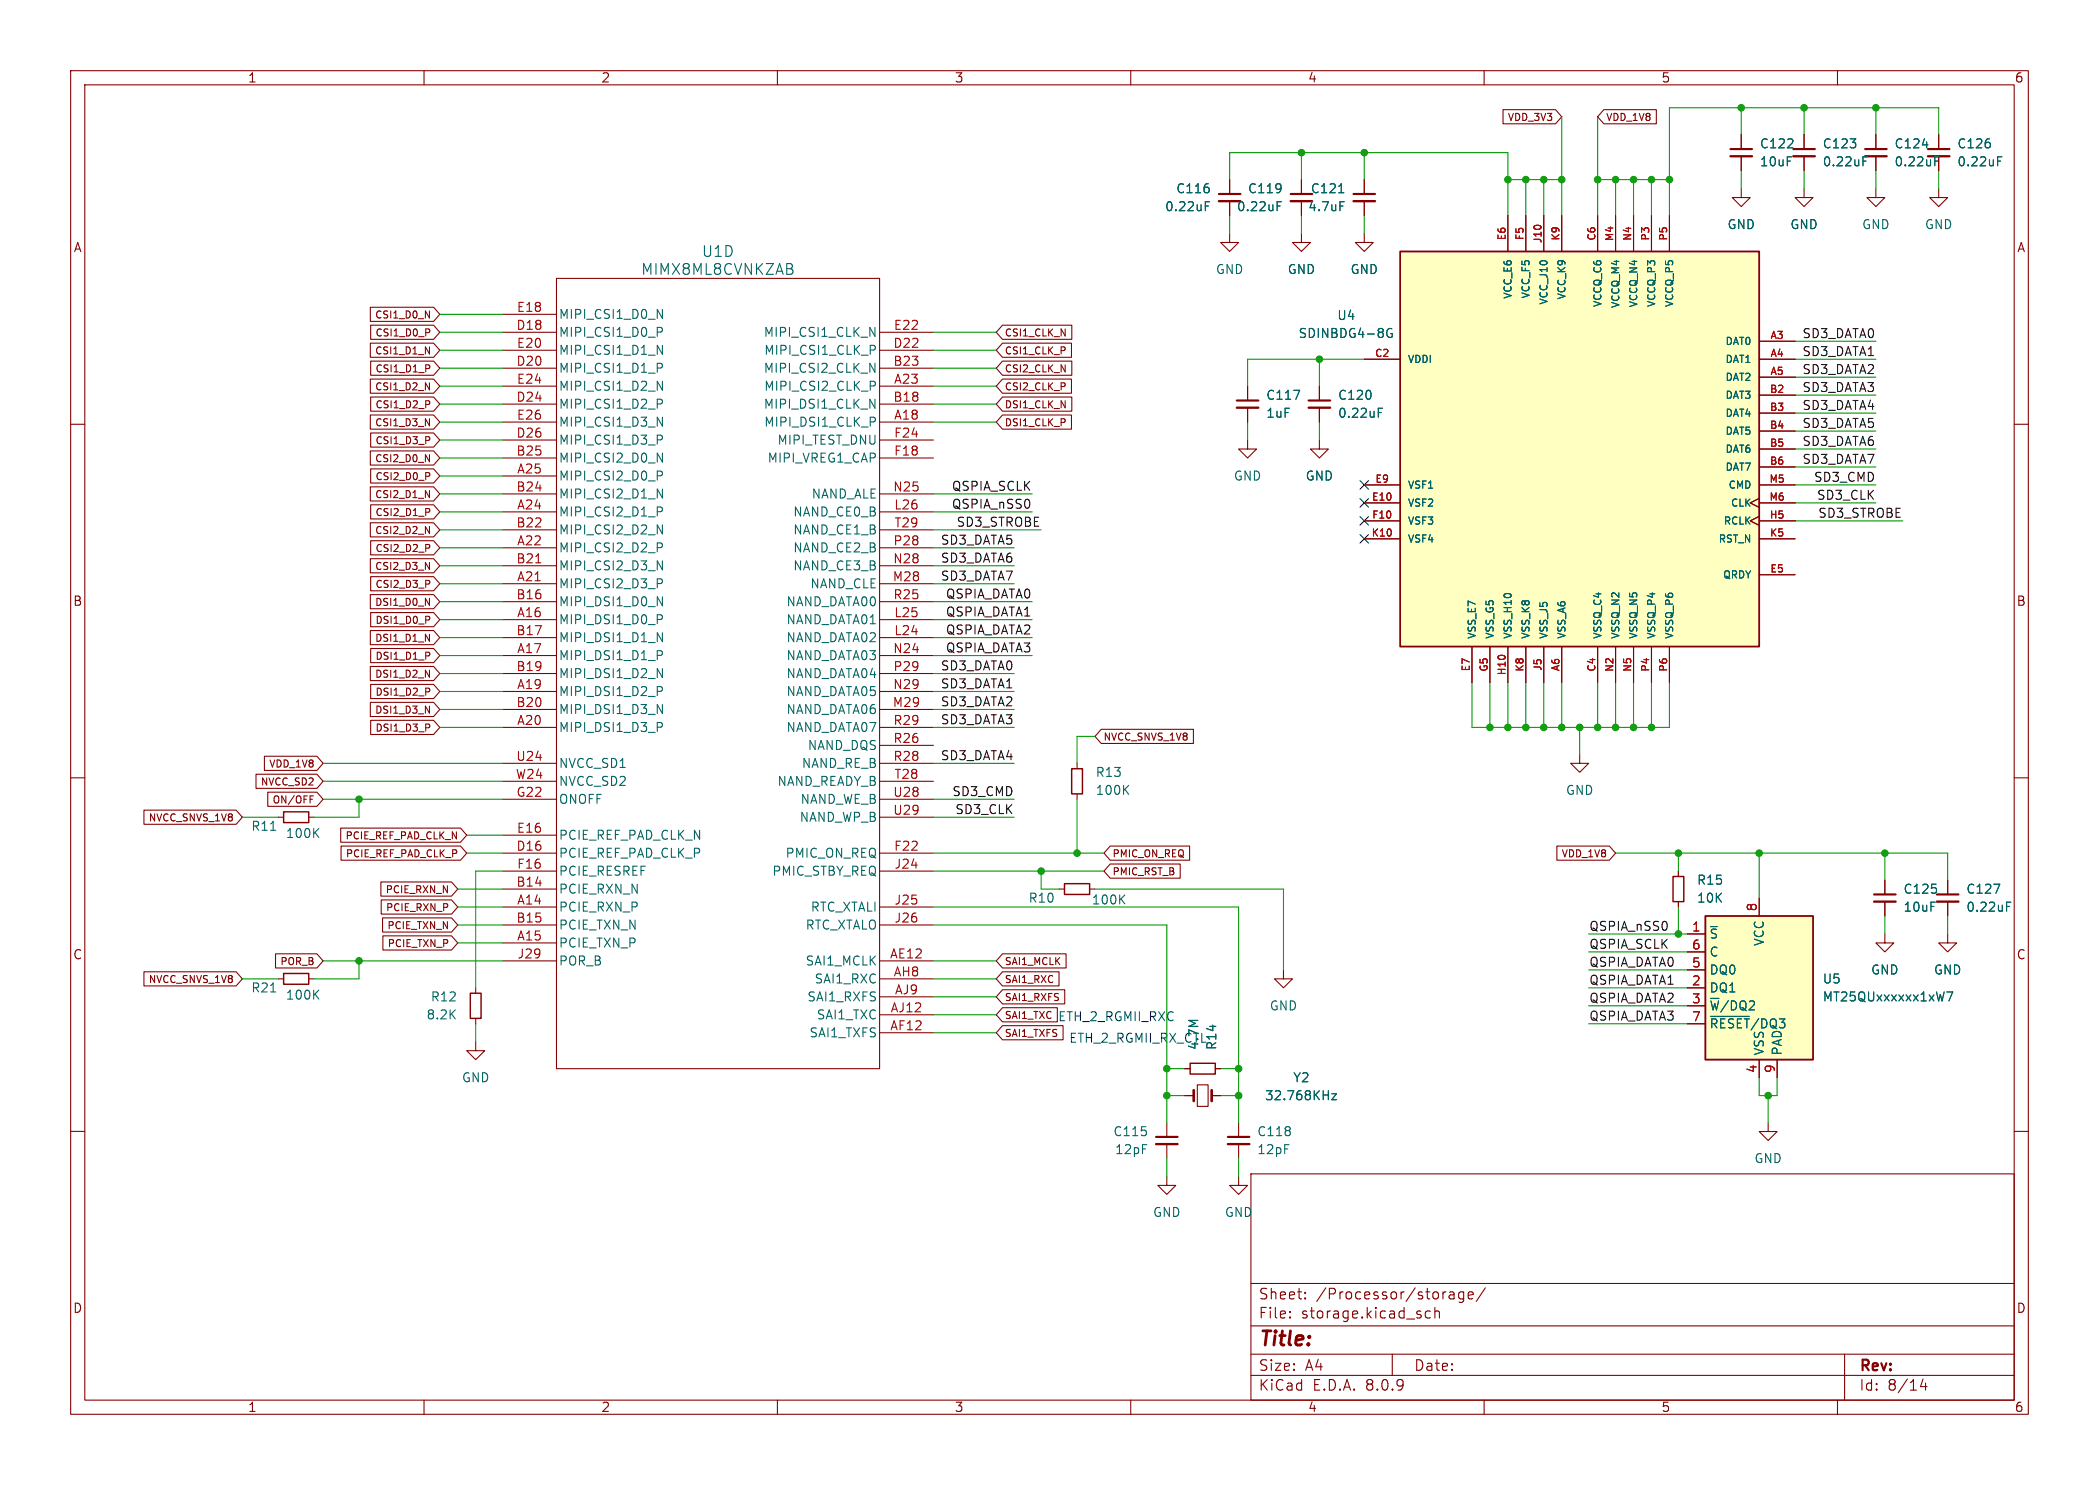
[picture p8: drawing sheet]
<svg xmlns="http://www.w3.org/2000/svg" width="297mm" height="210mm" viewBox="0 0 297 210" stroke-linecap="round" stroke-linejoin="round" font-family="sans-serif">
<g fill="none" stroke="#840000" stroke-width=".15">
<path d="M10 10h277v190h-277zM12 12h273v186h-273zM60 10v2M110 10v2M160 10v2M210 10v2M246.4 19.1v2M255.3 19.1v2M260 10v2M265.4 19.1v2M274.3 19.1v2M174 33v1.3h-1.3l1.3 1.3 1.3-1.3h-1.3"/>
<path d="M174 25.4v2M174 28.4v2.1M184.1 33v1.3h-1.2l1.2 1.3 1.3-1.3h-1.3M184.1 25.4v2M184.1 28.4v2.1M246.4 26.7v1.2h1.2l-1.2 1.3-1.3-1.3h1.3M246.4 22.1v2M255.3 26.7v1.2h1.2l-1.2 1.3-1.3-1.3h1.3M255.3 22.1v2M265.4 26.7v1.2h1.3l-1.3 1.3-1.2-1.3h1.2M265.4 22.1v2M274.3 26.7v1.2h1.3l-1.3 1.3-1.3-1.3h1.3"/>
<path d="M274.3 22.1v2M10 60h2M176.5 62.2v1.3h1.3l-1.3 1.3-1.2-1.3h1.2M285 60h2M10 110h2M152.4 108v.7M152.4 112.3v.7M223.5 106.7v1.3h1.3l-1.3 1.2-1.3-1.2h1.3M285 110h2M149.9 125.7h.7M154.2 125.7h.7M181.6 137.2v1.2h-1.3l1.3 1.3 1.3-1.3h-1.3"/>
<path d="M266.7 132.1v1.3h1.3l-1.3 1.2-1.3-1.2h1.3M266.7 124.5v2M266.7 127.5v2M275.6 124.5v2M275.6 127.5v2M165.1 158.8v2M167.6 154.9h1.3M167.6 151.1h.8M169.4 153.4h1.5v3.1h-1.5zM171.4 154.9h1.3M172 151.1h.7M175.3 158.8v2"/>
<path d="M250.2 158.8v1.2h1.3l-1.3 1.3-1.3-1.3h1.3M10 160h2M165.1 166.4v1.2h-1.3l1.3 1.3 1.3-1.3h-1.3M165.1 161.8v2M175.3 166.4v1.2h-1.3l1.3 1.3 1.2-1.3h-1.2M175.3 161.8v2M177 166h108v32h-108zM285 160h2M60 198v2M110 198v2M160 198v2M177 194.5h108"/>
<path d="M177 191.5h108M177 187.5h108M177 181.5h108M182.5 186.3h.1l-.1 .1M182.5 186.3v.1M182.5 185.5v.1M182.5 185.5h.1l-.1 .1M184.7 183.6v.1M184.7 183.6h-.1l.1 .1M184.7 182.8v.1M184.7 182.8h-.1l.1 .1M197 191.5v3"/>
<path d="M202.4 185.5l-.4-.1-.3 .3v.4l.1 .2 .2 .1 .4-.1M203 185.5a.37 .37 0 0 1 .7 .1v.8M203 184.9v1.5M205.1 182.8l.1-.1 .5 .1v.9M205.1 183.6l.1 .1 .5-.1M205.7 183.1l-.6 .1M207.1 182.8l-.4-.1-.3 .3v.4l.1 .2 .2 .1 .4-.1M207.1 182.7v1.2a.41 .41 0 0 1-.6 .2M207.7 183.2l.8-.1-.1-.3-.4-.1-.3 .2 .1 .7 .2 .1 .4-.1M210 198v2M210.2 182.1l-1.3 2M260 198v2"/>
<path d="M261 191.5v6.5M272.1 195l-.4 1.1h1M272.5 195.6v1"/>
</g>
<path d="M172.5 28.4h3M182.6 28.4h3.1M244.9 22.1h3M253.7 22.1h3.1M263.9 22.1h3.1M272.8 22.1h3M265.2 127.5h3M274.1 127.5h3M163.6 161.8h3M173.7 161.8h3.1" fill="none" stroke="#840000" stroke-width=".33"/>
<path d="M172.5 27.4h3M182.6 27.4h3.1M244.9 21.1h3M253.7 21.1h3.1M263.9 21.1h3.1M272.8 21.1h3M265.2 126.5h3M274.1 126.5h3M163.6 160.8h3M173.7 160.8h3.1" fill="none" stroke="#840000" stroke-width=".3"/>
<g fill="none" stroke="#006464" stroke-width=".15">
<path d="M170.6 29.1h.4M170.6 28.5h.6M180.7 29.1h.4M180.7 28.5h.6M263.6 22.8h.4M263.6 22.2h.6M272 20.5h.8M273.8 22.8h.4M273.8 22.2h.6M282.7 22.8h.4M282.7 22.2h.6M159.2 111.6l.5 .7"/>
<path d="M159.7 111.1l-.7 .7M158.6 127.1l.6 .7M159.2 126.6l-.8 .7M282.1 125h.9l-.6 1.3M283.9 128.2h.4M283.9 127.6h.6M188.4 154.7h.7l-.7 .8h.7"/>
</g>
<path d="M168.9 154.2v1.5M171.4 154.2v1.5" fill="none" stroke="#840000" stroke-width=".38"/>
<path d="M151.6 108.7h1.6v3.6h-1.6zM150.6 125h3.6v1.5h-3.6zM168.4 150.4h3.6v1.5h-3.6z" fill="none" stroke="#840000" stroke-width=".2"/>
<path d="M241.3 129.5h15.2v20.4h-15.2z" fill="#ffffc2"/>
<path d="M241.3 129.5h15.2v20.4h-15.2z" fill="none" stroke="#840000" stroke-width=".25"/>
<g fill="none" stroke="#840000" stroke-width=".15">
<path d="M78.7 39.4h45.8v111.7h-45.8zM193 33v1.3h-1.2l1.2 1.3 1.3-1.3h-1.3M193 25.4v2M193 28.4v2.1M71.1 59.7h7.6M71.1 54.6h7.6M71.1 57.2h7.6M71.1 52.1h7.6M71.1 47h7.6M71.1 49.5h7.6M71.1 44.5h7.6M124.5 59.7h7.6"/>
<path d="M124.5 54.6h7.6M124.5 57.2h7.6M124.5 52.1h7.6M124.5 47h7.6M124.5 49.5h7.6M176.5 54.6v2M176.5 57.7v2M71.1 77.5h7.6M71.1 72.4h7.6M71.1 67.3h7.6M71.1 74.9h7.6M71.1 69.9h7.6"/>
<path d="M71.1 64.8h7.6M71.1 62.2h7.6M124.5 77.5h7.6M124.5 72.4h7.6M124.5 74.9h7.6M124.5 69.9h7.6M124.5 64.8h7.6M124.5 62.2h7.6M186.7 62.2v1.3h1.3l-1.3 1.3-1.3-1.3h1.3M71.1 87.6h7.6M71.1 92.7h7.6M71.1 97.8h7.6"/>
<path d="M71.1 82.6h7.6M71.1 85.1h7.6M71.1 90.2h7.6M71.1 95.3h7.6M71.1 80h7.6M124.5 87.6h7.6M124.5 92.7h7.6M124.5 97.8h7.6M124.5 82.6h7.6M124.5 85.1h7.6M124.5 90.2h7.6M124.5 95.3h7.6"/>
<path d="M124.5 80h7.6M39.4 115.6h.7M43.7 115.6h.7M71.1 102.9h7.6M71.1 100.3h7.6M71.1 118.1h7.6M71.1 113h7.6M71.1 108h7.6M71.1 110.5h7.6M124.5 102.9h7.6M124.5 100.3h7.6M124.5 113h7.6"/>
<path d="M124.5 105.4h7.6M124.5 108h7.6M124.5 110.5h7.6M124.5 115.6h7.6M39.4 138.4h.7M43.7 138.4h.7M71.1 128.3h7.6M71.1 133.4h7.6M71.1 135.9h7.6M71.1 125.7h7.6M71.1 130.8h7.6M71.1 120.7h7.6"/>
<path d="M71.1 123.2h7.6M124.5 128.3h7.6M124.5 135.9h7.6M124.5 138.4h7.6M124.5 130.8h7.6M124.5 120.7h7.6M124.5 123.2h7.6M237.5 123.2v.8M237.5 127.5v.8M238.8 132.1h2.5M238.8 139.7h2.5M238.8 137.2h2.5"/>
<path d="M238.8 134.6h2.5M248.9 127v2.5M275.6 132.1v1.3h1.3l-1.3 1.2-1.3-1.2h1.3M67.3 147.3v1.3h-1.3l1.3 1.3 1.3-1.3h-1.3M124.5 146.1h7.6M124.5 143.5h7.6M124.5 141h7.6M238.8 142.2h2.5M238.8 144.8h2.5M248.9 149.9v2.5M251.5 149.9v2.5"/>
</g>
<g fill="none" stroke="#006464" stroke-width=".15">
<path d="M112.1 38.1l.1 .2-.1 .4M189.4 27.3h.7M189.6 28.5h.6M93 43.8l.7 1.2v-1.2M93 48.8l.7 1.3v-1.3M93 53.9l.7 1.3v-1.3M93 59l.7 1.3v-1.3M93.5 46.3l.2 .2v.3l-.2 .2M93.5 51.4l.2 .2v.3l-.2 .1M93.5 56.5l.2 .2v.3l-.2 .1M123.1 56.5l.7 1.2v-1.2M123.1 46.3l.7 1.3v-1.3"/>
<path d="M123.1 51.4l.7 1.2v-1.2M123.6 59l.3 .2-.1 .3-.2 .2M123.6 48.8l.3 .3-.1 .3-.2 .1M123.6 53.9l.3 .3-.1 .3-.2 .1M183.1 55.2h.8l-.5 1.3M93 64.1l.7 1.2v-1.2M93 69.2l.7 1.2v-1.2M93 74.2l.7 1.3v-1.3M93 79.3l.7 1.3v-1.3M93.5 61.5l.2 .3v.3l-.2 .1M93.5 66.6l.2 .3v.3l-.2 .1M93.5 71.7l.2 .2v.3l-.2 .2"/>
<path d="M93.5 76.8l.2 .2v.3l-.2 .1M93 84.4l.7 1.3v-1.3M93 89.5l.7 1.2v-1.2M93 94.6l.7 1.2v-1.2M93 99.6l.7 1.3v-1.3M93.5 86.9l.2 .3v.3l-.2 .1M93.5 81.9l.2 .2v.3l-.2 .1M93.5 92l.2 .3v.3l-.2 .1M93.5 97.1l.2 .2v.3l-.2 .2M38.3 117.4h.7M44.6 117.7l.5 .7M45.1 117.2l-.7 .7"/>
<path d="M93.5 102.2l.2 .2v.3l-.2 .1M38.3 140.3h.7M44.6 140.6l.5 .7M45.1 140l-.7 .8M242 143.7h5.5M275.5 140.3h.8l-.5 1.2"/>
</g>
<path d="M40.1 114.8h3.6v1.5h-3.6zM40.1 137.7h3.6v1.5h-3.6zM236.7 124h1.6v3.5h-1.6z" fill="none" stroke="#840000" stroke-width=".2"/>
<path d="M75.8 79.6h.7" fill="none" stroke="#a90000" stroke-width=".15"/>
<path d="M191.5 28.4h3.1M175 57.7h3.1" fill="none" stroke="#840000" stroke-width=".33"/>
<path d="M191.5 27.4h3.1M175 56.6h3.1" fill="none" stroke="#840000" stroke-width=".3"/>
<path d="M198.1 35.6h50.8v55.8h-50.8z" fill="#ffffc2"/>
<path d="M198.1 35.6h50.8v55.8h-50.8z" fill="none" stroke="#840000" stroke-width=".25"/>
<g fill="none" stroke="#840000" stroke-width=".15">
<path d="M212.7 15.5h7.4l.9 1-.9 1h-7.4zM226.9 15.5h7.5v2h-7.5l-.8-1zM246.4 19.1v2M255.3 19.1v2M265.4 19.1v2M274.3 19.1v2M174 25.4v2M174 28.4v2.1M184.1 25.4v2M184.1 28.4v2.1M193 25.4v2M193 28.4v2.1"/>
<path d="M213.4 30.5v5.1M215.9 30.5v5.1M218.4 30.5v5.1M221 30.5v5.1M226.1 30.5v5.1M228.6 30.5v5.1M231.1 30.5v5.1M233.7 30.5v5.1M236.2 30.5v5.1M246.4 22.1v2M255.3 22.1v2M265.4 22.1v2"/>
<path d="M274.3 22.1v2M52.4 58.7h9l.8 1-.8 1h-9zM52.4 43.4h9l.8 1.1-.8 1h-9zM52.4 53.6h9l.8 1-.8 1h-9zM52.4 48.5h9l.8 1-.8 1h-9zM52.4 56.1h9l.8 1.1-.8 1h-9zM52.4 51.1h9l.8 1-.8 1h-9zM52.4 46h9l.8 1-.8 1h-9zM60.2 44l.6 1v-1M60.2 49.1l.6 1v-1M60.2 54.1l.6 1v-1M60.2 59.2l.6 1v-1"/>
<path d="M60.8 46.6v.3M60.8 51.7v.3M60.8 56.8v.3M141.8 58.7h9.8v2h-9.8l-.8-1zM141.8 53.6h9.8v2h-9.8l-.8-1zM141.8 48.5h9.8v2h-9.8l-.8-1zM141.8 51.1h9.9v2h-9.9l-.8-1zM141.8 46h9.9v2h-9.9l-.8-1zM141.8 56.1h9.9v2.1h-9.9l-.8-1zM176.5 54.6v2M176.5 57.7v2M186.7 54.6v2"/>
<path d="M186.7 57.7v2M193 50.8h5.1M248.9 48.3h5.1M248.9 50.8h5.1M248.9 53.3h5.1M248.9 55.9h5.1M248.9 58.4h5.1M52.4 68.8h9l.8 1.1-.8 1h-9zM52.4 63.8h9l.8 1-.8 1h-9zM52.4 79h9l.8 1-.8 1h-9zM52.4 73.9h9l.8 1-.8 1h-9zM52.4 71.4h9l.8 1-.8 1h-9z"/>
<path d="M52.4 66.3h9l.8 1-.8 1h-9zM52.4 76.5h9l.8 1-.8 1h-9zM52.4 61.2h9l.8 1-.8 1h-9zM60.2 69.4l.6 1v-1M60.2 64.3l.6 1v-1M60.2 74.5l.6 1v-1M60.2 79.5l.6 1v-1M60.8 61.9v.3M60.8 66.9v.4M60.8 72v.3M60.8 77.1v.3M193 71.1h5.1"/>
<path d="M193 68.6h5.1M193 73.7h5.1M193 76.2h5.1M248.9 73l-1.3 .7 1.3 .6M248.9 70.5l-1.3 .6 1.3 .7M248.9 61h5.1M248.9 63.5h5.1M248.9 66h5.1M248.9 71.1h5.1M248.9 68.6h5.1M248.9 73.7h5.1M248.9 76.2h5.1"/>
<path d="M52.4 94.2h9l.8 1.1-.8 1h-9zM52.4 89.2h9l.8 1-.8 1h-9zM52.4 84.1h9l.8 1-.8 1h-9zM52.4 99.3h9l.8 1-.8 1h-9zM52.4 91.7h9l.8 1-.8 1h-9zM52.4 81.5h9l.8 1.1-.8 1h-9zM52.4 86.6h9l.8 1-.8 1h-9zM52.4 96.8h9l.8 1-.8 1h-9zM60.2 84.6l.6 1v-1M60.2 89.7l.6 1v-1M60.2 94.8l.6 1v-1M60.2 99.9l.6 1v-1"/>
<path d="M60.8 92.3v.4M60.8 82.2v.3M60.8 87.3v.3M60.8 97.4v.3M208.3 91.4v5.1M210.8 91.4v5.1M213.4 91.4v5.1M215.9 91.4v5.1M218.4 91.4v5.1M221 91.4v5.1M226.1 91.4v5.1M228.6 91.4v5.1"/>
<path d="M231.1 91.4v5.1M233.7 91.4v5.1M236.2 91.4v5.1M248.9 81.3h5.1M20.4 114.6h13l.9 1-.9 1h-13zM36.2 109.5h8.6l.9 1-.9 1h-8.6zM37.4 106.9h7.4l.9 1.1-.9 1h-7.4zM37.9 112h6.9l.9 1-.9 1h-6.9zM43.9 113h.3M43.9 112.6h.5M48.2 117.1h17l.8 1-.8 1h-17zM48.3 119.6h16.9l.8 1.1-.8 1h-16.9z"/>
<path d="M52.4 101.9h9l.8 1-.8 1h-9zM60.8 102.5v.3M155.8 103.1h13.1v2h-13.1l-.9-1zM157.1 119.6h11.2v2.1h-11.2l-.9-1zM220.3 119.6h7.4l.9 1.1-.9 1h-7.4zM20.4 137.4h13l.9 1-.9 1h-13zM39 134.9h5.8l.9 1-.9 1h-5.8zM53.9 124.7h10l.9 1-.9 1h-10zM53.9 127.3h10l.9 1-.9 1h-10zM54.1 129.8h9.8l.9 1-.9 1h-9.8zM54.2 132.3h9.7l.9 1.1-.9 1h-9.7zM67.3 139.7v.8"/>
<path d="M141.8 134.9h9v2h-9l-.8-1zM141.8 137.4h8v2h-8l-.8-1zM141.8 140h8.9v2h-8.9l-.8-1zM157.1 122.2h9.9v2h-9.9l-.9-1zM237.5 123.2v.8M237.5 127.5v.8M238.8 132.1h2.5M238.8 139.7h2.5M238.8 137.2h2.5M238.8 134.6h2.5M248.9 127v2.5M266.7 124.5v2"/>
<path d="M266.7 127.5v2M275.6 124.5v2M275.6 127.5v2M67.3 144v.8M141.8 145h8.6v2.1h-8.6l-.8-1zM141.8 142.5h7.8v2h-7.8l-.8-1zM167.6 154.9h1.3M167.6 151.1h.8M171.4 154.9h1.3M172 151.1h.7M238.8 142.2h2.5M238.8 144.8h2.5"/>
<path d="M248.9 149.9v2.5M251.5 149.9v2.5"/>
</g>
<g fill="none" stroke="#006464" stroke-width=".15">
<path d="M170.6 28.5h.6M170.6 29.1h.4M180.7 28.5h.6M180.7 29.1h.4M189.4 27.3h.7M189.6 28.5h.6M263.6 22.8h.4M263.6 22.2h.6M272 20.5h.8M273.8 22.8h.4M273.8 22.2h.6M282.7 22.8h.4"/>
<path d="M282.7 22.2h.6M183.1 55.2h.8l-.5 1.3M195 58.3h.4M195 57.7h.6M196.9 46.5a.62 .62 0 0 0-.7 .5 .62 .62 0 0 0 .4 .7l.4-.1v-.4h-.2M282.1 125h.9l-.6 1.3M283.9 128.2h.4M283.9 127.6h.6M188.4 154.7h.7l-.7 .8h.7M242 143.7h5.5M275.5 140.3h.8l-.5 1.2"/>
</g>
<path d="M185.2 57.7h3" fill="none" stroke="#840000" stroke-width=".33"/>
<path d="M185.2 56.6h3" fill="none" stroke="#840000" stroke-width=".3"/>
<path d="M66.5 140.5h1.6v3.5h-1.6z" fill="none" stroke="#840000" stroke-width=".2"/>
<g fill="none" stroke="#009600" stroke-width=".15">
<path d="M221 16.5v14M226.1 16.5v14M246.4 15.2v3.9M255.3 15.2v3.9M265.4 15.2v3.9M274.3 19.1v-3.9h-38.1v15.3M174 25.4v-3.8h39.4v8.9M174 30.5v2.5M184.1 21.6v3.8M184.1 30.5v2.5M193 21.6v3.8M193 30.5v2.5"/>
<path d="M213.4 25.4h7.6M215.9 25.4v5.1M218.4 25.4v5.1M226.1 25.4h10.1M228.6 25.4v5.1M231.1 25.4v5.1M233.7 25.4v5.1M246.4 24.1v2.6M255.3 24.1v2.6M265.4 24.1v2.6M274.3 24.1v2.6M62.2 59.7h8.9"/>
<path d="M62.2 57.2h8.9M62.2 52.1h8.9M62.2 49.5h8.9M62.2 47h8.9M62.2 54.6h8.9M62.2 44.5h8.9M132.1 59.7h8.9M132.1 57.2h8.9M132.1 52.1h8.9M132.1 49.5h8.9M132.1 47h8.9M132.1 54.6h8.9"/>
<path d="M176.5 59.7v2.5M186.7 50.8v3.8M186.7 59.7v2.5M193 50.8h-16.5v3.8M254 50.8h11.4M254 48.3h11.4M254 55.9h11.4M254 53.3h11.4M254 58.4h11.4M62.2 62.2h8.9M62.2 69.9h8.9M62.2 74.9h8.9"/>
<path d="M62.2 77.5h8.9M62.2 72.4h8.9M62.2 67.3h8.9M62.2 64.8h8.9M132.1 69.9h13.9M132.1 74.9h15.2M132.1 77.5h11.4M132.1 72.4h13.9M254 71.1h11.4M254 68.6h11.4M254 66h11.4M254 61h11.4"/>
<path d="M254 63.5h11.4M254 73.7h15.2M62.2 95.3h8.9M62.2 90.2h8.9M62.2 80h8.9M62.2 97.8h8.9M62.2 82.6h8.9M62.2 87.6h8.9M62.2 92.7h8.9M62.2 85.1h8.9M132.1 95.3h11.4M132.1 90.2h13.9"/>
<path d="M132.1 80h11.4M132.1 97.8h11.4M132.1 82.6h11.4M132.1 87.6h13.9M132.1 92.7h13.9M132.1 85.1h13.9M208.3 96.5v6.4h27.9v-6.4M210.8 96.5v6.4M213.4 96.5v6.4M215.9 96.5v6.4M218.4 96.5v6.4M221 96.5v6.4"/>
<path d="M226.1 96.5v6.4M228.6 96.5v6.4M231.1 96.5v6.4M233.7 96.5v6.4M34.3 115.6h5.1M45.7 108h25.4M45.7 110.5h25.4M45.7 113h25.4M50.8 113v2.6h-6.4M62.2 102.9h8.9M62.2 100.3h8.9M66 118.1h5.1"/>
<path d="M132.1 108h11.4M132.1 102.9h11.4M132.1 113h11.4M132.1 115.6h11.4M132.1 100.3h11.4M152.4 113v7.7M154.9 104.1h-2.5v3.9M223.5 102.9v3.8M34.3 138.4h5.1M45.7 135.9h25.4M50.8 135.9v2.5h-6.4M64.8 125.7h6.3"/>
<path d="M64.8 133.4h6.3M64.8 130.8h6.3M64.8 128.3h6.3M66 120.7h5.1M71.1 123.2h-3.8v16.5M132.1 123.2h24.1M132.1 120.7h24.1M132.1 138.4h8.9M132.1 135.9h8.9M132.1 130.8h33v28M132.1 128.3h43.2v30.5M147.3 123.2v2.5h2.6"/>
<path d="M154.9 125.7h26.7v11.5M224.8 132.1h14M224.8 134.6h14M224.8 137.2h14M224.8 139.7h14M228.6 120.7h47v3.8M237.5 120.7v2.5M237.5 128.3v3.8M248.9 120.7v6.3M266.7 120.7v3.8M266.7 129.5v2.6M275.6 129.5v2.6"/>
<path d="M67.3 144.8v2.5M132.1 143.5h8.9M132.1 146.1h8.9M132.1 141h8.9M165.1 151.1h2.5M165.1 154.9h2.5M172.7 151.1h2.6M172.7 154.9h2.6M224.8 144.8h14M224.8 142.2h14M248.9 152.4v2.5h2.6v-2.5M250.2 154.9v3.9"/>
<path d="M165.1 163.8v2.6M175.3 163.8v2.6"/>
</g>
<path d="M192.4 70.5l1.2 1.2M192.4 68l1.2 1.2M192.4 73.1l1.2 1.2M192.4 75.6l1.2 1.2M193.6 70.5l-1.2 1.2M193.6 68l-1.2 1.2M193.6 73.1l-1.2 1.2M193.6 75.6l-1.2 1.2" fill="none" stroke="#000084" stroke-width=".15"/>
<g fill="#009600" stroke="#009600" stroke-width=".15">
<circle cx="186.7" cy="50.8" r=".46"/>
<circle cx="221" cy="25.4" r=".46"/>
<circle cx="226.1" cy="25.4" r=".46"/>
<circle cx="215.9" cy="25.4" r=".46"/>
<circle cx="218.4" cy="25.4" r=".46"/>
<circle cx="228.6" cy="25.4" r=".46"/>
<circle cx="231.1" cy="25.4" r=".46"/>
<circle cx="213.4" cy="25.4" r=".46"/>
<circle cx="193" cy="21.6" r=".46"/>
<circle cx="184.1" cy="21.6" r=".46"/>
<circle cx="233.7" cy="25.4" r=".46"/>
<circle cx="231.1" cy="102.9" r=".46"/>
<circle cx="248.9" cy="120.7" r=".46"/>
<circle cx="233.7" cy="102.9" r=".46"/>
<circle cx="228.6" cy="102.9" r=".46"/>
<circle cx="226.1" cy="102.9" r=".46"/>
<circle cx="221" cy="102.9" r=".46"/>
<circle cx="223.5" cy="102.9" r=".46"/>
<circle cx="218.4" cy="102.9" r=".46"/>
<circle cx="266.7" cy="120.7" r=".46"/>
<circle cx="237.5" cy="120.7" r=".46"/>
<circle cx="210.8" cy="102.9" r=".46"/>
<circle cx="175.3" cy="154.9" r=".46"/>
<circle cx="175.3" cy="151.1" r=".46"/>
<circle cx="237.5" cy="132.1" r=".46"/>
<circle cx="250.2" cy="154.9" r=".46"/>
<circle cx="165.1" cy="154.9" r=".46"/>
<circle cx="246.4" cy="15.2" r=".46"/>
<circle cx="236.2" cy="25.4" r=".46"/>
<circle cx="265.4" cy="15.2" r=".46"/>
<circle cx="255.3" cy="15.2" r=".46"/>
<circle cx="213.4" cy="102.9" r=".46"/>
<circle cx="215.9" cy="102.9" r=".46"/>
<circle cx="152.4" cy="120.7" r=".46"/>
<circle cx="165.1" cy="151.1" r=".46"/>
<circle cx="147.3" cy="123.2" r=".46"/>
<circle cx="50.8" cy="135.9" r=".46"/>
<circle cx="50.8" cy="113" r=".46"/>
</g>
<text font-size="2.8" fill="#840000" x="178" y="190.9">Title:</text>
<g font-size="2.1" fill="#006464">
<text x="90.6" y="39.1">MIMX8ML8CVNKZAB</text>
<text x="99.2" y="36.6">U1D</text>
</g>
<g font-size="2.1" fill="#840000">
<text x="178" y="184">Sheet:</text>
<text x="186.2" y="184">/Processor/storage/</text>
<text x="178" y="186.7">File:</text>
<text x="184.1" y="186.7">storage.kicad_sch</text>
<text x="178" y="196.9">KiCad</text>
<text x="178" y="194.1">Size:</text>
<text x="184.7" y="194.1">A4</text>
<text x="185.7" y="196.9">E.D.A.</text>
<text x="193.3" y="196.9">8.0.9</text>
<text x="200" y="194.1">Date:</text>
<text x="263" y="194.3">Rev:</text>
<text x="263" y="196.9">Id:</text>
<text x="267.1" y="196.9">8/14</text>
</g>
<g font-size="1.8" fill="#840000">
<text x="35" y="11.9">1</text>
<text x="85" y="11.9">2</text>
<text x="135" y="11.9">3</text>
<text x="185" y="11.9">4</text>
<text x="235" y="11.9">5</text>
<text x="285" y="11.9">6</text>
<text x="10.3" y="35.9">A</text>
<text x="285.3" y="35.9">A</text>
<text x="10.3" y="85.9">B</text>
<text x="285.3" y="85.9">B</text>
<text x="10.3" y="135.9">C</text>
<text x="285.3" y="135.9">C</text>
<text x="10.3" y="185.9">D</text>
<text x="285.3" y="185.9">D</text>
<text x="35" y="199.9">1</text>
<text x="85" y="199.9">2</text>
<text x="135" y="199.9">3</text>
<text x="185" y="199.9">4</text>
<text x="235" y="199.9">5</text>
<text x="285" y="199.9">6</text>
</g>
<g font-size="1.8" fill="#006464">
<text x="248.9" y="21.2">C122</text>
<text x="248.9" y="23.7">10uF</text>
<text x="257.8" y="21.2">C123</text>
<text x="257.8" y="23.7">0.22uF</text>
<text x="268" y="21.2">C124</text>
<text x="268" y="23.7">0.22uF</text>
<text x="276.9" y="21.2">C126</text>
<text x="276.9" y="23.7">0.22uF</text>
<text x="166.3" y="27.5">C116</text>
<text x="176.5" y="27.5">C119</text>
<text x="185.4" y="27.5">C121</text>
<text x="164.8" y="30.1">0.22uF</text>
<text x="174.9" y="30.1">0.22uF</text>
<text x="185" y="30.1">4.7uF</text>
<text x="244.3" y="32.6">GND</text>
<text x="253.2" y="32.6">GND</text>
<text x="263.4" y="32.6">GND</text>
<text x="272.3" y="32.6">GND</text>
<text x="172" y="39">GND</text>
<text x="182.1" y="39">GND</text>
<text x="191" y="39">GND</text>
<text x="79" y="47.9">MIPI_CSI1_D0_P</text>
<text x="79" y="45.3">MIPI_CSI1_D0_N</text>
<text x="108" y="47.9">MIPI_CSI1_CLK_N</text>
<text x="189.1" y="45.5">U4</text>
<text x="79" y="52.9">MIPI_CSI1_D1_P</text>
<text x="79" y="50.4">MIPI_CSI1_D1_N</text>
<text x="108" y="52.9">MIPI_CSI2_CLK_N</text>
<text x="108" y="50.4">MIPI_CSI1_CLK_P</text>
<text x="183.7" y="48">SDINBDG4-8G</text>
<text x="79" y="58">MIPI_CSI1_D2_P</text>
<text x="79" y="55.5">MIPI_CSI1_D2_N</text>
<text x="108" y="58">MIPI_DSI1_CLK_N</text>
<text x="108" y="55.5">MIPI_CSI2_CLK_P</text>
<text x="179.1" y="56.7">C117</text>
<text x="179.1" y="59.3">1uF</text>
<text x="189.2" y="56.7">C120</text>
<text x="189.2" y="59.3">0.22uF</text>
<text x="79" y="65.6">MIPI_CSI2_D0_N</text>
<text x="79" y="63.1">MIPI_CSI1_D3_P</text>
<text x="79" y="60.6">MIPI_CSI1_D3_N</text>
<text x="108" y="60.6">MIPI_DSI1_CLK_P</text>
<text x="108.5" y="65.6">MIPI_VREG1_CAP</text>
<text x="109.9" y="63.1">MIPI_TEST_DNU</text>
<text x="79" y="68.2">MIPI_CSI2_D0_P</text>
<text x="79" y="70.7">MIPI_CSI2_D1_N</text>
<text x="114.7" y="70.7">NAND_ALE</text>
<text x="174.5" y="68.2">GND</text>
<text x="184.7" y="68.2">GND</text>
<text x="79" y="73.3">MIPI_CSI2_D1_P</text>
<text x="79" y="75.8">MIPI_CSI2_D2_N</text>
<text x="112.1" y="73.3">NAND_CE0_B</text>
<text x="112.1" y="75.8">NAND_CE1_B</text>
<text x="79" y="83.4">MIPI_CSI2_D3_P</text>
<text x="79" y="78.3">MIPI_CSI2_D2_P</text>
<text x="79" y="80.9">MIPI_CSI2_D3_N</text>
<text x="112.1" y="80.9">NAND_CE3_B</text>
<text x="112.1" y="78.3">NAND_CE2_B</text>
<text x="114.6" y="83.4">NAND_CLE</text>
<text x="79" y="88.5">MIPI_DSI1_D0_P</text>
<text x="79" y="86">MIPI_DSI1_D0_N</text>
<text x="111.2" y="88.5">NAND_DATA01</text>
<text x="111.2" y="86">NAND_DATA00</text>
<text x="79" y="93.6">MIPI_DSI1_D1_P</text>
<text x="79" y="91">MIPI_DSI1_D1_N</text>
<text x="111.2" y="91">NAND_DATA02</text>
<text x="111.2" y="93.6">NAND_DATA03</text>
<text x="79" y="98.7">MIPI_DSI1_D2_P</text>
<text x="79" y="96.1">MIPI_DSI1_D2_N</text>
<text x="79" y="101.2">MIPI_DSI1_D3_N</text>
<text x="111.2" y="101.2">NAND_DATA06</text>
<text x="111.2" y="98.7">NAND_DATA05</text>
<text x="111.2" y="96.1">NAND_DATA04</text>
<text x="79" y="103.7">MIPI_DSI1_D3_P</text>
<text x="111.2" y="103.7">NAND_DATA07</text>
<text x="114.2" y="106.3">NAND_DQS</text>
<text x="79" y="113.9">ONOFF</text>
<text x="79" y="108.8">NVCC_SD1</text>
<text x="79" y="111.4">NVCC_SD2</text>
<text x="109.9" y="111.4">NAND_READY_B</text>
<text x="113.2" y="113.9">NAND_WE_B</text>
<text x="113.4" y="108.8">NAND_RE_B</text>
<text x="154.9" y="112.6">100K</text>
<text x="154.9" y="110.1">R13</text>
<text x="221.5" y="112.6">GND</text>
<text x="35.5" y="117.7">R11</text>
<text x="40.4" y="118.7">100K</text>
<text x="79" y="119">PCIE_REF_PAD_CLK_N</text>
<text x="113.1" y="116.4">NAND_WP_B</text>
<text x="79" y="121.5">PCIE_REF_PAD_CLK_P</text>
<text x="79" y="124.1">PCIE_RESREF</text>
<text x="109.2" y="124.1">PMIC_STBY_REQ</text>
<text x="111.1" y="121.5">PMIC_ON_REQ</text>
<text x="240" y="125.3">R15</text>
<text x="79" y="129.1">PCIE_RXN_P</text>
<text x="79" y="126.6">PCIE_RXN_N</text>
<text x="79" y="131.7">PCIE_TXN_N</text>
<text x="113.9" y="131.7">RTC_XTALO</text>
<text x="114.6" y="129.1">RTC_XTALI</text>
<text x="145.5" y="127.9">R10</text>
<text x="154.4" y="128.1">100K</text>
<text x="240" y="127.9">10K</text>
<text x="269.2" y="126.6">C125</text>
<text x="269.2" y="129.1">10uF</text>
<text x="278.1" y="126.6">C127</text>
<text x="278.1" y="129.1">0.22uF</text>
<text x="79" y="134.2">PCIE_TXN_P</text>
<text x="79" y="136.8">POR_B</text>
<text x="113.9" y="136.8">SAI1_MCLK</text>
<text x="241.8" y="132.9">~{S}</text>
<text x="241.8" y="135.5">C</text>
<text x="249.8" y="133.9" transform="rotate(-90 249.8 133.9)">VCC</text>
<text x="35.5" y="140.6">R21</text>
<text x="40.4" y="141.6">100K</text>
<text x="60.9" y="141.8">R12</text>
<text x="114.1" y="141.8">SAI1_RXFS</text>
<text x="115.2" y="139.3">SAI1_RXC</text>
<text x="179.6" y="143.1">GND</text>
<text x="241.8" y="140.6">DQ1</text>
<text x="241.8" y="143.1">~{W}/DQ2</text>
<text x="241.8" y="138">DQ0</text>
<text x="257.8" y="141.8">MT25QUxxxxxx1xW7</text>
<text x="257.8" y="139.3">U5</text>
<text x="264.7" y="138">GND</text>
<text x="273.6" y="138">GND</text>
<text x="60.3" y="144.4">8.2K</text>
<text x="114.4" y="146.9">SAI1_TXFS</text>
<text x="115.5" y="144.4">SAI1_TXC</text>
<text x="169.8" y="148.6" transform="rotate(-90 169.8 148.6)">4.7M</text>
<text x="172.3" y="148.6" transform="rotate(-90 172.3 148.6)">R14</text>
<text x="241.8" y="145.6">~{RESET}/DQ3</text>
<text x="249.8" y="149.4" transform="rotate(-90 249.8 149.4)">VSS</text>
<text x="252.3" y="149.4" transform="rotate(-90 252.3 149.4)">PAD</text>
<text x="65.3" y="153.3">GND</text>
<text x="178.9" y="155.8">32.768KHz</text>
<text x="182.9" y="153.3">Y2</text>
<text x="157.4" y="160.9">C115</text>
<text x="177.8" y="160.9">C118</text>
<text x="157.7" y="163.4">12pF</text>
<text x="177.8" y="163.4">12pF</text>
<text x="248.2" y="164.7">GND</text>
<text x="163.1" y="172.3">GND</text>
<text x="173.2" y="172.3">GND</text>
</g>
<g font-size="1.8" fill="#a90000">
<text x="73" y="46.7">D18</text>
<text x="73" y="44.2">E18</text>
<text x="126.4" y="46.7">E22</text>
<text x="73" y="51.8">D20</text>
<text x="73" y="49.3">E20</text>
<text x="126.3" y="51.8">B23</text>
<text x="126.3" y="49.3">D22</text>
<text x="73" y="56.9">D24</text>
<text x="73" y="54.4">E24</text>
<text x="73" y="59.4">E26</text>
<text x="126.3" y="56.9">B18</text>
<text x="126.4" y="59.4">A18</text>
<text x="126.4" y="54.4">A23</text>
<text x="73" y="64.5">B25</text>
<text x="73" y="62">D26</text>
<text x="126.4" y="64.5">F18</text>
<text x="126.4" y="62">F24</text>
<text x="73" y="69.6">B24</text>
<text x="73.1" y="67.1">A25</text>
<text x="126.3" y="69.6">N25</text>
<text x="73" y="74.7">B22</text>
<text x="73.1" y="77.2">A22</text>
<text x="73.1" y="72.1">A24</text>
<text x="126.3" y="77.2">P28</text>
<text x="126.4" y="72.1">L26</text>
<text x="126.5" y="74.7">T29</text>
<text x="73" y="79.8">B21</text>
<text x="73.1" y="82.3">A21</text>
<text x="126.2" y="82.3">M28</text>
<text x="126.3" y="79.8">N28</text>
<text x="73" y="84.8">B16</text>
<text x="73" y="89.9">B17</text>
<text x="73.1" y="87.4">A16</text>
<text x="126.3" y="84.8">R25</text>
<text x="126.4" y="89.9">L24</text>
<text x="126.4" y="87.4">L25</text>
<text x="73" y="95">B19</text>
<text x="73.1" y="92.5">A17</text>
<text x="126.3" y="92.5">N24</text>
<text x="126.3" y="95">P29</text>
<text x="73" y="100.1">B20</text>
<text x="73.1" y="97.5">A19</text>
<text x="126.2" y="100.1">M29</text>
<text x="126.3" y="97.5">N29</text>
<text x="73" y="107.7">U24</text>
<text x="73.1" y="102.6">A20</text>
<text x="126.3" y="105.2">R26</text>
<text x="126.3" y="107.7">R28</text>
<text x="126.3" y="102.6">R29</text>
<text x="72.9" y="110.2">W24</text>
<text x="73" y="112.8">G22</text>
<text x="126.3" y="112.8">U28</text>
<text x="126.5" y="110.2">T28</text>
<text x="73" y="117.9">E16</text>
<text x="126.3" y="115.3">U29</text>
<text x="73" y="125.5">B14</text>
<text x="73" y="120.4">D16</text>
<text x="73.1" y="122.9">F16</text>
<text x="126.4" y="120.4">F22</text>
<text x="126.5" y="122.9">J24</text>
<text x="73" y="130.6">B15</text>
<text x="73.1" y="128">A14</text>
<text x="126.5" y="128">J25</text>
<text x="126.5" y="130.6">J26</text>
<text x="239.3" y="131.8">1</text>
<text x="248.7" y="129" transform="rotate(-90 248.7 129)">8</text>
<text x="73.1" y="133.1">A15</text>
<text x="73.1" y="135.6">J29</text>
<text x="125.8" y="135.6">AE12</text>
<text x="239.3" y="136.9">5</text>
<text x="239.3" y="134.4">6</text>
<text x="125.9" y="143.3">AJ12</text>
<text x="126.4" y="138.2">AH8</text>
<text x="126.5" y="140.7">AJ9</text>
<text x="239.3" y="139.4">2</text>
<text x="239.3" y="142">3</text>
<text x="125.9" y="145.8">AF12</text>
<text x="239.3" y="144.5">7</text>
<text x="248.7" y="151.8" transform="rotate(-90 248.7 151.8)">4</text>
<text x="251.2" y="151.8" transform="rotate(-90 251.2 151.8)">9</text>
</g>
<g font-size="1.8" fill="#0f0f0f">
<text x="254.9" y="47.9">SD3_DATA0</text>
<text x="254.9" y="50.5">SD3_DATA1</text>
<text x="254.9" y="53">SD3_DATA2</text>
<text x="254.9" y="58.1">SD3_DATA4</text>
<text x="254.9" y="55.5">SD3_DATA3</text>
<text x="254.9" y="60.6">SD3_DATA5</text>
<text x="254.9" y="63.2">SD3_DATA6</text>
<text x="254.9" y="65.7">SD3_DATA7</text>
<text x="134.6" y="69.5">QSPIA_SCLK</text>
<text x="256.6" y="68.2">SD3_CMD</text>
<text x="257" y="70.8">SD3_CLK</text>
<text x="133" y="77.1">SD3_DATA5</text>
<text x="134.6" y="72">QSPIA_nSS0</text>
<text x="135.3" y="74.6">SD3_STROBE</text>
<text x="257.2" y="73.3">SD3_STROBE</text>
<text x="133" y="79.7">SD3_DATA6</text>
<text x="133" y="82.2">SD3_DATA7</text>
<text x="133.8" y="89.8">QSPIA_DATA2</text>
<text x="133.8" y="87.3">QSPIA_DATA1</text>
<text x="133.8" y="84.7">QSPIA_DATA0</text>
<text x="133" y="94.9">SD3_DATA0</text>
<text x="133.8" y="92.4">QSPIA_DATA3</text>
<text x="133" y="100">SD3_DATA2</text>
<text x="133" y="97.4">SD3_DATA1</text>
<text x="133" y="102.5">SD3_DATA3</text>
<text x="133" y="107.6">SD3_DATA4</text>
<text x="134.7" y="112.7">SD3_CMD</text>
<text x="135.1" y="115.2">SD3_CLK</text>
<text x="224.8" y="131.7">QSPIA_nSS0</text>
<text x="224.8" y="136.8">QSPIA_DATA0</text>
<text x="224.8" y="134.3">QSPIA_SCLK</text>
<text x="224.8" y="141.9">QSPIA_DATA2</text>
<text x="224.8" y="139.4">QSPIA_DATA1</text>
<text x="224.8" y="144.4">QSPIA_DATA3</text>
</g>
<g font-size="1.8" fill="#0000c2">
<text x="149.6" y="144.6">ETH_2_RGMII_RXC</text>
<text x="151.2" y="147.7">ETH_2_RGMII_RX_CTL</text>
</g>
<g font-size="1.4" fill="#840000">
<text x="213.2" y="17.3">VDD_3V3</text>
<text x="227.2" y="17.3">VDD_1V8</text>
<text x="52.9" y="45.3">CSI1_D0_N</text>
<text x="53" y="47.8">CSI1_D0_P</text>
<text x="142.1" y="47.8">CSI1_CLK_N</text>
<text x="52.9" y="50.3">CSI1_D1_N</text>
<text x="53" y="52.9">CSI1_D1_P</text>
<text x="142.1" y="50.3">CSI1_CLK_P</text>
<text x="142.1" y="52.9">CSI2_CLK_N</text>
<text x="52.9" y="55.4">CSI1_D2_N</text>
<text x="53" y="58">CSI1_D2_P</text>
<text x="142.1" y="55.4">CSI2_CLK_P</text>
<text x="142.1" y="58">DSI1_CLK_N</text>
<text x="52.9" y="65.6">CSI2_D0_N</text>
<text x="52.9" y="60.5">CSI1_D3_N</text>
<text x="53" y="63">CSI1_D3_P</text>
<text x="142.1" y="60.5">DSI1_CLK_P</text>
<text x="52.9" y="70.7">CSI2_D1_N</text>
<text x="53" y="68.1">CSI2_D0_P</text>
<text x="52.9" y="75.7">CSI2_D2_N</text>
<text x="53" y="73.2">CSI2_D1_P</text>
<text x="52.9" y="80.8">CSI2_D3_N</text>
<text x="53" y="78.3">CSI2_D2_P</text>
<text x="53" y="83.4">CSI2_D3_P</text>
<text x="52.9" y="85.9">DSI1_D0_N</text>
<text x="53" y="88.4">DSI1_D0_P</text>
<text x="52.9" y="91">DSI1_D1_N</text>
<text x="53" y="93.5">DSI1_D1_P</text>
<text x="52.9" y="96.1">DSI1_D2_N</text>
<text x="52.9" y="101.1">DSI1_D3_N</text>
<text x="53" y="98.6">DSI1_D2_P</text>
<text x="53" y="103.7">DSI1_D3_P</text>
<text x="156.1" y="104.9">NVCC_SNVS_1V8</text>
<text x="36.8" y="111.3">NVCC_SD2</text>
<text x="38" y="108.8">VDD_1V8</text>
<text x="38.4" y="113.8">ON/OFF</text>
<text x="20.9" y="116.4">NVCC_SNVS_1V8</text>
<text x="48.8" y="118.9">PCIE_REF_PAD_CLK_N</text>
<text x="48.8" y="121.5">PCIE_REF_PAD_CLK_P</text>
<text x="157.3" y="124">PMIC_RST_B</text>
<text x="157.3" y="121.5">PMIC_ON_REQ</text>
<text x="220.8" y="121.5">VDD_1V8</text>
<text x="54.4" y="126.5">PCIE_RXN_N</text>
<text x="54.5" y="129.1">PCIE_RXN_P</text>
<text x="54.7" y="131.6">PCIE_TXN_N</text>
<text x="39.5" y="136.7">POR_B</text>
<text x="54.7" y="134.2">PCIE_TXN_P</text>
<text x="142.1" y="136.7">SAI1_MCLK</text>
<text x="20.9" y="139.2">NVCC_SNVS_1V8</text>
<text x="142.1" y="139.2">SAI1_RXC</text>
<text x="142.1" y="141.8">SAI1_RXFS</text>
<text x="142.1" y="146.9">SAI1_TXFS</text>
<text x="142.1" y="144.3">SAI1_TXC</text>
</g>
<g font-size="1.4" fill="#a90000">
<text x="213.1" y="34.1" transform="rotate(-90 213.1 34.1)">E6</text>
<text x="215.6" y="34.1" transform="rotate(-90 215.6 34.1)">F5</text>
<text x="218.2" y="34.5" transform="rotate(-90 218.2 34.5)">J10</text>
<text x="220.7" y="34.1" transform="rotate(-90 220.7 34.1)">K9</text>
<text x="225.8" y="34.1" transform="rotate(-90 225.8 34.1)">C6</text>
<text x="228.3" y="34.2" transform="rotate(-90 228.3 34.2)">M4</text>
<text x="230.9" y="34.2" transform="rotate(-90 230.9 34.2)">N4</text>
<text x="233.4" y="34.1" transform="rotate(-90 233.4 34.1)">P3</text>
<text x="236" y="34.1" transform="rotate(-90 236 34.1)">P5</text>
<text x="194.5" y="50.5">C2</text>
<text x="250.4" y="48">A3</text>
<text x="250.4" y="50.5">A4</text>
<text x="250.4" y="53.1">A5</text>
<text x="250.3" y="55.6">B2</text>
<text x="250.3" y="58.2">B3</text>
<text x="250.3" y="60.7">B4</text>
<text x="250.3" y="63.2">B5</text>
<text x="250.3" y="65.8">B6</text>
<text x="194" y="70.9">E10</text>
<text x="194.5" y="68.3">E9</text>
<text x="250.3" y="68.3">M5</text>
<text x="250.3" y="70.9">M6</text>
<text x="194" y="75.9">K10</text>
<text x="194" y="73.4">F10</text>
<text x="250.3" y="73.4">H5</text>
<text x="250.3" y="75.9">K5</text>
<text x="250.4" y="81">E5</text>
<text x="208" y="95.1" transform="rotate(-90 208 95.1)">E7</text>
<text x="210.6" y="95.1" transform="rotate(-90 210.6 95.1)">G5</text>
<text x="213.1" y="95.6" transform="rotate(-90 213.1 95.6)">H10</text>
<text x="215.6" y="95.1" transform="rotate(-90 215.6 95.1)">K8</text>
<text x="218.2" y="95" transform="rotate(-90 218.2 95)">J5</text>
<text x="220.7" y="95" transform="rotate(-90 220.7 95)">A6</text>
<text x="225.8" y="95.1" transform="rotate(-90 225.8 95.1)">C4</text>
<text x="228.3" y="95.1" transform="rotate(-90 228.3 95.1)">N2</text>
<text x="230.9" y="95.1" transform="rotate(-90 230.9 95.1)">N5</text>
<text x="233.4" y="95.1" transform="rotate(-90 233.4 95.1)">P4</text>
<text x="236" y="95.1" transform="rotate(-90 236 95.1)">P6</text>
</g>
<g font-size="1.4" fill="#006464">
<text x="214.1" y="42.4" transform="rotate(-90 214.1 42.4)">VCC_E6</text>
<text x="216.6" y="42.3" transform="rotate(-90 216.6 42.3)">VCC_F5</text>
<text x="219.2" y="43.2" transform="rotate(-90 219.2 43.2)">VCC_J10</text>
<text x="221.7" y="42.5" transform="rotate(-90 221.7 42.5)">VCC_K9</text>
<text x="226.8" y="43.6" transform="rotate(-90 226.8 43.6)">VCCQ_C6</text>
<text x="229.3" y="43.7" transform="rotate(-90 229.3 43.7)">VCCQ_M4</text>
<text x="231.9" y="43.6" transform="rotate(-90 231.9 43.6)">VCCQ_N4</text>
<text x="234.4" y="43.6" transform="rotate(-90 234.4 43.6)">VCCQ_P3</text>
<text x="237" y="43.6" transform="rotate(-90 237 43.6)">VCCQ_P5</text>
<text x="199.1" y="51.5">VDDI</text>
<text x="244" y="49">DAT0</text>
<text x="244" y="51.5">DAT1</text>
<text x="244" y="54.1">DAT2</text>
<text x="244" y="56.6">DAT3</text>
<text x="244" y="59.2">DAT4</text>
<text x="244" y="61.7">DAT5</text>
<text x="244" y="64.2">DAT6</text>
<text x="199.1" y="71.9">VSF2</text>
<text x="199.1" y="69.3">VSF1</text>
<text x="244" y="66.8">DAT7</text>
<text x="244.5" y="69.3">CMD</text>
<text x="244.8" y="71.9">CLK</text>
<text x="199.1" y="74.4">VSF3</text>
<text x="199.1" y="76.9">VSF4</text>
<text x="243.1" y="76.9">RST_N</text>
<text x="243.8" y="74.4">RCLK</text>
<text x="243.7" y="82">QRDY</text>
<text x="209" y="90.4" transform="rotate(-90 209 90.4)">VSS_E7</text>
<text x="211.6" y="90.4" transform="rotate(-90 211.6 90.4)">VSS_G5</text>
<text x="214.1" y="90.4" transform="rotate(-90 214.1 90.4)">VSS_H10</text>
<text x="216.6" y="90.4" transform="rotate(-90 216.6 90.4)">VSS_K8</text>
<text x="219.2" y="90.4" transform="rotate(-90 219.2 90.4)">VSS_J5</text>
<text x="221.7" y="90.4" transform="rotate(-90 221.7 90.4)">VSS_A6</text>
<text x="226.8" y="90.4" transform="rotate(-90 226.8 90.4)">VSSQ_C4</text>
<text x="229.3" y="90.4" transform="rotate(-90 229.3 90.4)">VSSQ_N2</text>
<text x="231.9" y="90.4" transform="rotate(-90 231.9 90.4)">VSSQ_N5</text>
<text x="234.4" y="90.4" transform="rotate(-90 234.4 90.4)">VSSQ_P4</text>
<text x="237" y="90.4" transform="rotate(-90 237 90.4)">VSSQ_P6</text>
</g>
</svg>
